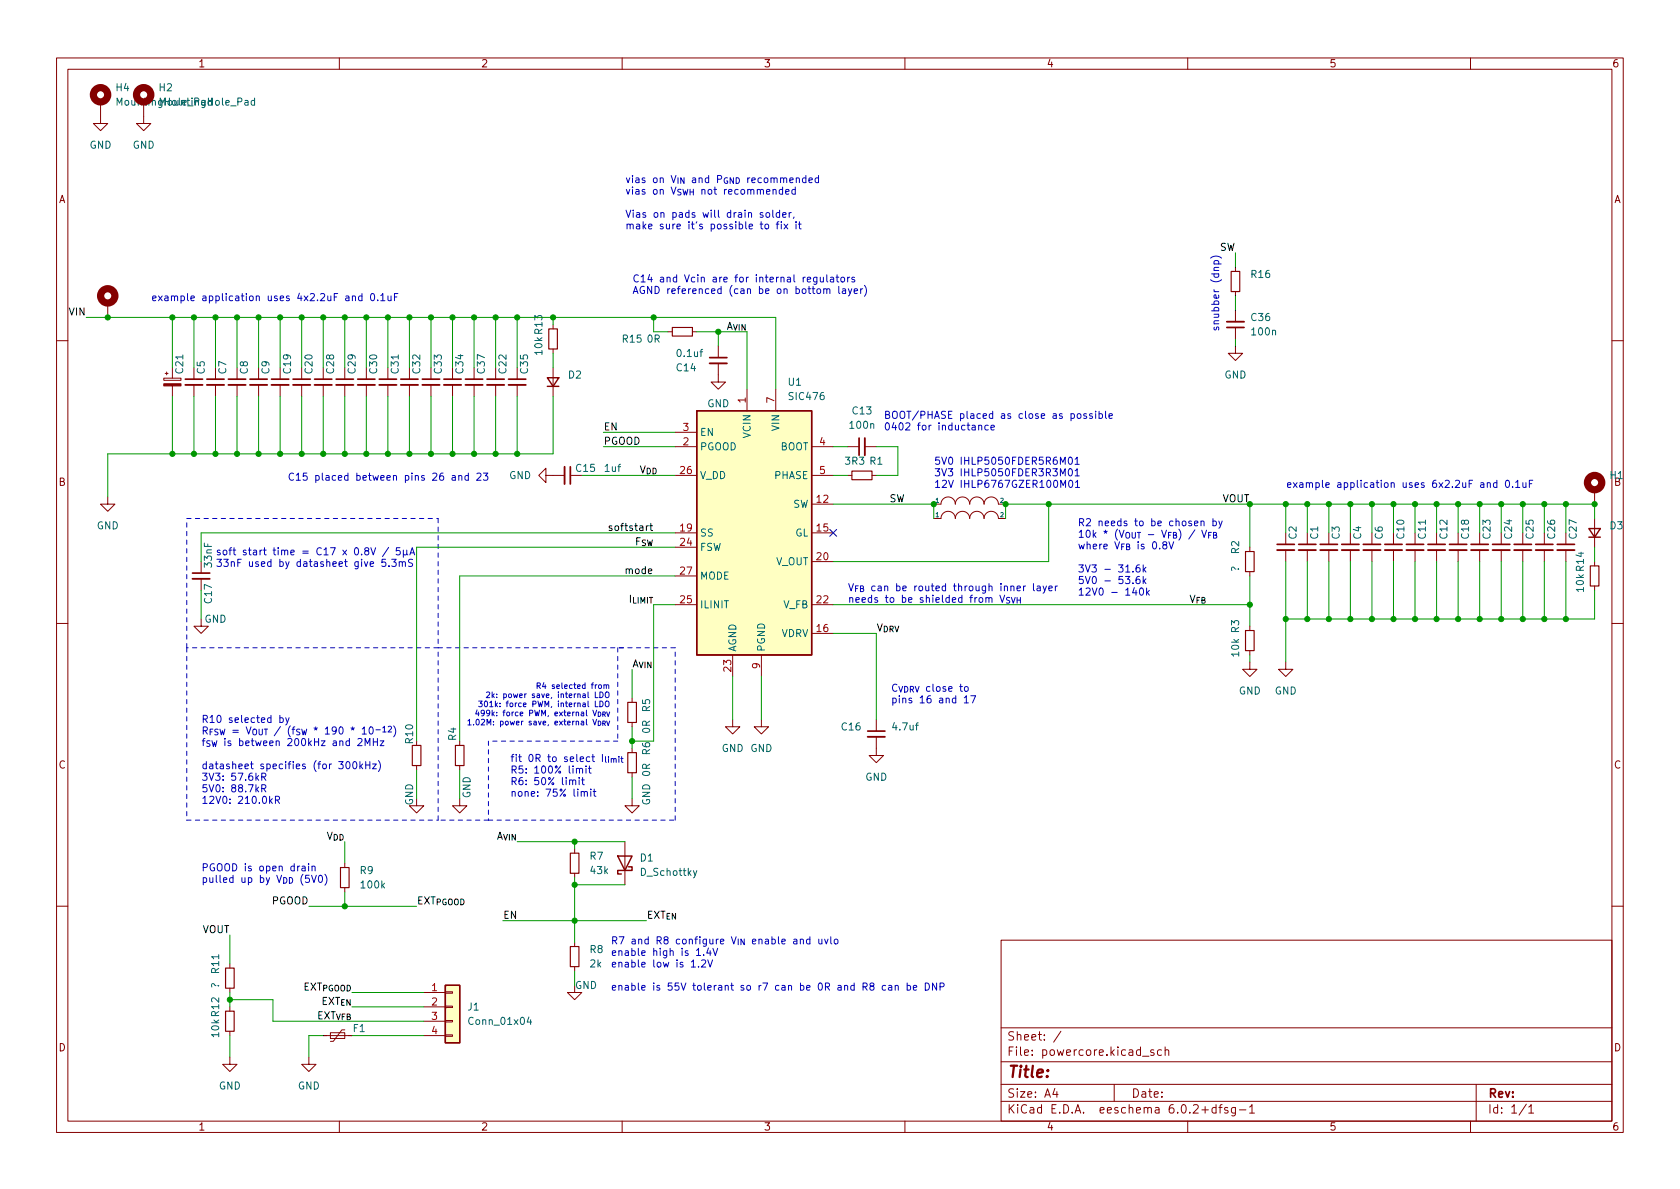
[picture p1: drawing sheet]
<svg xmlns="http://www.w3.org/2000/svg" width="297mm" height="210mm" viewBox="0 0 297 210" stroke-linecap="round" stroke-linejoin="round" font-family="sans-serif">
<g fill="none" stroke="#840000" stroke-width=".18">
<path d="M10 10.2h277v190.1h-277zM12 12.2h273v186.1h-273zM17.8 18v3.8h1.2l-1.2 1.3-1.3-1.3h1.3M25.4 18v3.8h1.3l-1.3 1.3-1.3-1.3h1.3M60 10.2v2M110 10.2v2M160 10.2v2M210 10.2v2M260 10.2v2M19 53.6v2.5M97.8 57.4v.8M118.1 58.7h.8"/>
<path d="M122.4 58.7h.8M218.4 47.2v.8M218.4 51.6v.7M218.4 54.9v2M218.4 57.9v2M10 60.2h2M29 66.9h3v.4h-3zM29.2 66h.5M29.5 65.8v.5M30.5 65v1.9M30.5 68.2v1.9M34.3 65v2.1"/>
<path d="M34.3 68.1v2M38.1 65v2.1M38.1 68.1v2M41.9 65v2.1M41.9 68.1v2M45.7 65v2.1M45.7 68.1v2M49.5 65v2.1M49.5 68.1v2M53.3 65v2.1M53.3 68.1v2M57.1 65v2.1"/>
<path d="M57.1 68.1v2M61 65v2.1M61 68.1v2M64.8 65v2.1M64.8 68.1v2M68.6 65v2.1M68.6 68.1v2M72.4 65v2.1M72.4 68.1v2M76.2 65v2.1M76.2 68.1v2M80 65v2.1"/>
<path d="M80 68.1v2M83.8 65v2.1M83.8 68.1v2M87.6 65v2.1M87.6 68.1v2M91.4 65v2.1M91.4 68.1v2M97.8 61.7v.8M97.8 65v5.1M119.4 79h3.8M119.4 76.4h3.8M127 64.3v3.3h1.3l-1.3 1.2-1.3-1.2h1.3"/>
<path d="M127 61.2v2M132.1 68.8v3.8M137.2 68.8v3.8M143.5 79h3.8M149.9 79h2M152.9 79h2M218.4 61.2v1.3h1.3l-1.3 1.2-1.2-1.2h1.2M285 60.2h2M19 87.9v1.2h1.3l-1.3 1.3-1.2-1.3h1.2M35.6 99.3v2M96.5 84.1v-1.3l-1.3 1.3 1.3 1.2v-1.2h3.3M100.8 84.1h2.1"/>
<path d="M119.4 94.2h3.8M119.4 96.8h3.8M119.4 84.1h3.8M143.5 89.1h3.8M143.5 94.2h3.8M143.5 99.3h3.8M143.5 84.1h3.8M149.9 84.1h.7M154.2 84.1h.7M165.1 89.1h1.3a1.27 1.27 0 0 1 1.2-1.2 1.27 1.27 0 0 1 1.3 1.2 1.27 1.27 0 0 1 1.3-1.2 1.27 1.27 0 0 1 1.2 1.2 1.27 1.27 0 0 1 1.3-1.2 1.27 1.27 0 0 1 1.3 1.2 1.27 1.27 0 0 1 1.3-1.2 1.27 1.27 0 0 1 1.2 1.2h1.3M165.1 91.7h1.3a1.27 1.27 0 0 1 1.2-1.3 1.27 1.27 0 0 1 1.3 1.3 1.27 1.27 0 0 1 1.3-1.3 1.27 1.27 0 0 1 1.2 1.3 1.27 1.27 0 0 1 1.3-1.3 1.27 1.27 0 0 1 1.3 1.3 1.27 1.27 0 0 1 1.3-1.3 1.27 1.27 0 0 1 1.2 1.3h1.3M221 96.8v.7"/>
<path d="M227.3 94.2v2.1M227.3 97.3v2M231.1 94.2v2.1M231.1 97.3v2M234.9 94.2v2.1M234.9 97.3v2M238.8 94.2v2.1M238.8 97.3v2M242.6 94.2v2.1M242.6 97.3v2M246.4 94.2v2.1M246.4 97.3v2"/>
<path d="M250.2 94.2v2.1M250.2 97.3v2M254 94.2v2.1M254 97.3v2M257.8 94.2v2.1M257.8 97.3v2M261.6 94.2v2.1M261.6 97.3v2M265.4 94.2v2.1M265.4 97.3v2M269.2 94.2v2.1M269.2 97.3v2"/>
<path d="M273 94.2v2.1M273 97.3v2M276.9 94.2v2.1M276.9 97.3v2M281.9 86.6v2.5M281.9 91.7v5.1M281.9 99.3v.8M10 110.2h2M35.6 109.5v1.2h1.2l-1.2 1.3-1.3-1.3h1.3M35.6 102.4v2M119.4 106.9h3.8M119.4 101.8h3.8"/>
<path d="M129.5 115.8v3.8M134.6 115.8v3.8M143.5 112h3.8M143.5 106.9h3.8M221 117.1v1.3h1.2l-1.2 1.2-1.3-1.2h1.3M221 101.1v.7M221 110.7v.8M221 115.1v.7M227.3 117.1v1.3h1.3l-1.3 1.2-1.2-1.2h1.2M281.9 103.6v.8M285 110.2h2M73.7 135.4v.7"/>
<path d="M81.3 131.1v.7M81.3 135.4v.7M111.8 123.4v.8M111.8 127.8v.7M111.8 132.3v.8M111.8 136.6v.8M129.5 127.2v1.3h1.3l-1.3 1.3-1.2-1.3h1.2M134.6 127.2v1.3h1.3l-1.3 1.3-1.3-1.3h1.3M154.9 130.3v3.3h-1.2l1.2 1.3 1.3-1.3h-1.3M154.9 127.2v2.1M61 152.6v.8M61 157v.7"/>
<path d="M73.7 141.2v1.3h1.2l-1.2 1.3-1.3-1.3h1.3M81.3 141.2v1.3h1.2l-1.2 1.3-1.3-1.3h1.3M101.6 150.1v.8M101.6 154.4v.8M110.5 148.8v7.7M111.8 141.2v1.3h1.2l-1.2 1.3-1.3-1.3h1.3M10 160.2h2M40.6 170.4v.8M40.6 174.7v.8M40.6 178v.8M74.9 175.5h3.8M74.9 178h3.8"/>
<path d="M78.7 177.9h1.3v.3h-1.3zM78.7 175.4h1.3v.2h-1.3zM101.6 174.2v1.3h1.3l-1.3 1.3-1.3-1.3h1.3M101.6 166.6v.8M101.6 170.9v.8M177 166.3h108v32h-108zM285 160.2h2M40.6 186.9v1.3h1.3l-1.3 1.3-1.2-1.3h1.2M40.6 182.4v.7M54.6 186.9v1.3h1.3l-1.3 1.3-1.3-1.3h1.3M57.1 183.1h5.1M58.4 182.6h2.6v1h-2.6z"/>
<path d="M60 198.3v2M61 182.1h-.5l-1.6 2h-.5M74.9 183.1h3.8M74.9 180.6h3.8M78.7 183h1.3v.3h-1.3zM78.7 180.5h1.3v.2h-1.3zM110 198.3v2M160 198.3v2M177 194.8h108M177 191.8h108M177 187.8h108M177 181.8h108"/>
<path d="M186.5 192.5l-.4 1h1M186.9 193v1M187.6 182.4l-1.3 1.9M197 191.8v3M202 186.8h1.1M204 185.7l-.4-.1-.2 .2 .1 .3 .5 .1v.4h-.6M205.4 185.7l-.5-.1-.3 .3v.4l.2 .3h.6M206 185.8l.2-.2 .4 .1v.9M206 185.1v1.5M210 198.3v2M215 195.9l-.4-.1-.3 .3v.4l.1 .3h.6M215 195.3v1.5"/>
<path d="M215.5 195.8h.6M216.1 195.3l-.4 .2v1.3M217.1 195.9l-.4-.1-.2 .2 .1 .3 .5 .1v.4h-.6M218.4 195.8v1.2l-.3 .3h-.3M218.4 195.9l-.4-.1-.3 .3v.4l.2 .3h.5M219.1 196.3h1.2M220.9 195.8l.5-.5v1.5M220.9 196.8h.9M260 198.3v2M261 191.8v6.5M269.9 195.3l-1.3 1.9M270.3 195.8l.4-.5v1.5"/>
<path d="M270.3 196.8h.9"/>
</g>
<g fill="none" stroke="#840000" stroke-width=".33">
<path d="M216.9 56.9h3.1M32.8 68.1h3M36.6 68.1h3M40.4 68.1h3M44.2 68.1h3M48 68.1h3.1M51.8 68.1h3.1M55.6 68.1h3.1M59.4 68.1h3.1M63.2 68.1h3.1M67.1 68.1h3M70.9 68.1h3"/>
<path d="M74.7 68.1h3M78.5 68.1h3M82.3 68.1h3M86.1 68.1h3.1M89.9 68.1h3.1M125.5 64.3h3M152.9 77.5v3M99.8 82.5v3.1M225.8 97.3h3.1M229.6 97.3h3.1M233.4 97.3h3.1M237.2 97.3h3.1"/>
<path d="M241 97.3h3.1M244.9 97.3h3M248.7 97.3h3M252.5 97.3h3M256.3 97.3h3M260.1 97.3h3M263.9 97.3h3.1M267.7 97.3h3.1M271.5 97.3h3.1M275.3 97.3h3.1M34 102.4h3.1M153.4 130.3h3.1"/>
</g>
<g fill="none" stroke="#840000" stroke-width=".3">
<path d="M216.9 57.9h3.1M32.8 67.1h3M36.6 67.1h3M40.4 67.1h3M44.2 67.1h3M48 67.1h3.1M51.8 67.1h3.1M55.6 67.1h3.1M59.4 67.1h3.1M63.2 67.1h3.1M67.1 67.1h3M70.9 67.1h3"/>
<path d="M74.7 67.1h3M78.5 67.1h3M82.3 67.1h3M86.1 67.1h3.1M89.9 67.1h3.1M125.5 63.2h3M151.9 77.5v3M100.8 82.5v3.1M225.8 96.3h3.1M229.6 96.3h3.1M233.4 96.3h3.1M237.2 96.3h3.1"/>
<path d="M241 96.3h3.1M244.9 96.3h3M248.7 96.3h3M252.5 96.3h3M256.3 96.3h3M260.1 96.3h3M263.9 96.3h3.1M267.7 96.3h3.1M271.5 96.3h3.1M275.3 96.3h3.1M34 101.3h3.1M153.4 129.3h3.1"/>
</g>
<path d="M96.8 66.8h2l-1 1.5zM96.8 68.3h2M123.2 72.6h20.3v43.2h-20.3zM280.9 93.5h2.1l-1.1 1.5zM280.9 95h2.1M109.2 151.4h2.6l-1.3 2.5zM111.1 153.3h.7v.6h-2.6v.7h.7M78.7 174.2h2.6v10.2h-2.6z" fill="none" stroke="#840000" stroke-width=".25"/>
<path d="M45 17.8h-.3l-.3 .2 .1 .5h.5M45 17.3v1.3M123.2 154l-.4 1.1-.2 .1M93.5 179.8l-.3 .9h.8M93.8 180.3v.9" fill="none" stroke="#006464" stroke-width=".18"/>
<g fill="none" stroke="#840000" stroke-width=".2">
<path d="M97 58.2h1.6v3.5h-1.6zM118.9 57.9h3.5v1.5h-3.5zM217.7 48h1.5v3.6h-1.5zM150.6 83.3h3.6v1.5h-3.6zM220.2 97.5h1.5v3.6h-1.5zM220.2 111.5h1.5v3.6h-1.5zM281.2 100.1h1.5v3.5h-1.5zM72.9 131.8h1.5v3.6h-1.5zM80.5 131.8h1.5v3.6h-1.5zM111 124.2h1.5v3.6h-1.5zM111 133.1h1.5v3.5h-1.5zM60.2 153.4h1.5v3.6h-1.5z"/>
<path d="M100.8 150.9h1.6v3.5h-1.6zM39.9 171.2h1.5v3.5h-1.5zM39.9 178.8h1.5v3.6h-1.5zM100.8 167.4h1.6v3.5h-1.6z"/>
</g>
<g fill="#ffffc2" stroke="#ffffc2" stroke-width=".18">
<path d="M123.2 72.6h20.3v43.2h-20.3z"/>
<path d="M78.7 174.2h2.6v10.2h-2.6z"/>
</g>
<g fill="none" stroke="#840000" stroke-width="1.3">
<circle cx="17.8" cy="16.8" r="1.27"/>
<circle cx="25.4" cy="16.8" r="1.27"/>
<circle cx="19" cy="52.3" r="1.27"/>
<circle cx="281.9" cy="85.3" r="1.27"/>
</g>
<path d="M29 67.9h3v.3h-3z" fill="#840000" stroke="#840000" stroke-width=".18"/>
<path d="M108.2 93h-.3l-.2 .2 .1 .1 .4 .2v.3h-.5M113.2 82.4l.5 1.3 .4-1.3M114.4 82.8a.51 .51 0 0 1 .6 .5 .51 .51 0 0 1-.6 .5zM114.9 93h.5M115.1 92.5v1.1l.3 .2M115.5 82.8a.51 .51 0 0 1 .5 .5 .51 .51 0 0 1-.5 .5zM57.9 147.2l.4 1.2 .4-1.2M59.1 147.6a.51 .51 0 0 1 .6 .5 .51 .51 0 0 1-.6 .5zM60.1 147.6a.51 .51 0 0 1 .6 .5 .51 .51 0 0 1-.6 .5z" fill="none" stroke="#0f0f0f" stroke-width=".18"/>
<g fill="none" stroke="#0000c2" stroke-width=".18">
<path d="M134.4 39.6h.5M134.6 39.2v1.1l.3 .2M134.9 37.6h-.3l-.2 .2 .1 .2 .4 .1v.3h-.5M135.4 39.7l.3-.1 .2 .3v.3l-.2 .3-.3-.1-.2-.2zM135.5 37.6h.3l.3 .2v.4l-.3 .2h-.3l-.1-.2zM136.6 37.2v1.1l.2 .1M137.2 39.6h.5M137.7 39.2l-.3 .2v1.1M137.8 37.6h-.3l-.3 .2 .2 .6h.4M137.8 37.2v1.2M138.1 39.2v.1M138.1 39.6v.9"/>
<path d="M138.4 38l.6-.1-.1-.3h-.3l-.2 .2v.6h.5M138.6 39.6l.7 .9M138.9 33.9l.6-.1v-.2l-.4-.1-.2 .2 .1 .6h.5M139.3 39.6l-.7 .9M139.5 37.6v.8M139.9 37.6l-.4 .2M140.4 38.4l-.1 .2M140.6 33.6l-.4-.1-.2 .2 .1 .6h.5M140.6 33.1v1.2M140.7 39.2v.1M140.7 39.6v.9M141.2 39.6h.5"/>
<path d="M141.3 39.2v1.1l.4 .2M62.3 52.5l.2-.2 .3 .1 .1 .8M64 52.4l-.4-.1-.2 .3 .1 .5h.5M64 51.9v1.3M65.7 52l.1-.1a.68 .68 0 0 1 .5 .6 .68 .68 0 0 1-.5 .7 .84 .84 0 0 1-.1-1.2zM66.8 53.1v.1M67.3 52.3l.4-.4v1.3M67.3 53.2h.8M68.6 52.3l.1 .8 .3 .1 .1-.1M69.1 52.3v.9M69.7 52.5h.5M70.3 51.9h-.6v1.3"/>
<path d="M142.7 49.4l.6-.1v-.2l-.4-.1-.2 .2 .1 .6h.5M144.4 49v1l-.2 .3-.3-.1M144.4 49.1l-.3-.1-.3 .3 .1 .5h.5M145 49l.1 .8 .3 .1 .2-.2M145.6 49v.9M145.6 51.2l.2-.1h.3l.1 .8M146.2 48.6v1.1l.2 .2M146.2 51.2l.2-.1h.3v.8M146.9 49.1h.4l.1 .8M147.4 49.3l-.4 .1-.2 .2 .2 .3 .4-.1M147.8 49h.5M148 48.6v1.1l.3 .2"/>
<path d="M148.3 50.6v1.1l.2 .2M148.8 49.1l.3-.1 .2 .3v.3l-.2 .3-.3-.1-.1-.2zM149 51.1h.5v.8M149.5 51.4h-.4l-.2 .2 .2 .3 .4-.1M149.9 49v.9M150 51.1l.3 .8M150.2 49l-.3 .3M150.6 51.1l-.4 1.1-.2 .1M151 51.5l.6-.1v-.3h-.4l-.2 .1 .1 .6h.5M151.1 49.1l-.3-.1-.2 .2 .1 .2 .4 .1v.3h-.5M152.2 51.1v.8M152.5 51.1l-.3 .2"/>
<path d="M152.8 50.5a1.46 1.46 0 0 1 0 1.9M214 45.7a1.46 1.46 0 0 1 2 0M214.6 46.7h1.3M214.7 46.7l-.1-.4 .3-.2 .5 .1v.5M171.9 75.3h.5v.7M172.4 75.5l-.4 .1-.2 .1 .2 .3h.4M173 75.3l.2-.1 .3 .1 .1 .7M173 75.2v.8M174.7 75.3l-.3-.1-.3 .2 .1 .6h.5M175.2 75.6l.6-.1v-.2l-.4-.1-.2 .2 .1 .6h.5M190.6 73.2l.3-.1 .2 .3v.4l-.2 .2-.3-.1-.1-.1zM192.1 73.2l-.3-.1-.2 .2 .1 .2 .4 .1v.3h-.5"/>
<path d="M193.1 73.2l-.3-.1-.2 .2 .1 .2 .4 .1v.3h-.5M193.7 72.7v.1M193.7 73.1v.9M194.3 73.2l.4-.1 .2 .3-.1 .5h-.5M194.3 72.7v1.3M195.5 72.7v1.1l.2 .2M196.1 73.6l.6-.2-.1-.2-.3-.1-.2 .2v.6h.5M38.9 97.3h-.3l-.2 .2 .1 .1 .4 .2v.3h-.5M39.6 97.3h.3l.2 .2v.4l-.2 .2h-.3l-.2-.2zM40.5 97.3h.5M41 96.9l-.3 .1v1.1M41.2 97.3h.5"/>
<path d="M41.4 96.9v1l.3 .2M43.5 97.3h-.3l-.2 .2 .1 .1 .4 .2v.3h-.5M43.9 97.3h.5M44.1 96.9v1l.3 .2M44.8 97.3h.5l.1 .8M45.4 97.6h-.5l-.1 .2 .1 .3h.5M46 97.3v.8M46.3 97.3l-.3 .2M46.6 97.3h.5M46.8 96.9v1l.3 .2M48.3 97.3h.5M48.5 96.9v1l.3 .2"/>
<path d="M49.2 96.9v.1M49.2 97.3v.8M49.8 97.4l.2-.1h.3v.8M49.8 97.3v.8M50.3 97.5l.2-.2h.3l.1 .8M51.4 97.7l.6-.1v-.3h-.4l-.2 .2 .1 .6h.5M53.5 97.5h1M53.5 97.8h1M56.8 97a.6 .6 0 0 0-.8 .4 .6 .6 0 0 0 .6 .7l.2-.1M57.3 97.2l.3-.3v1.2M57.3 98.1h.7M58.4 96.9h.9l-.6 1.2"/>
<path d="M60.6 97.3l.7 .8M61.3 97.3l-.7 .8M62.8 97l.2-.1a.68 .68 0 0 1 .4 .6 .68 .68 0 0 1-.4 .6l-.2-.1-.1-.4zM63.9 98v.1M64.7 97.4l-.2-.2v-.2l.2-.1h.4l.1 .2-.1 .2-.5 .2-.1 .1v.4l.2 .1h.3l.2-.2v-.3l-.2-.2M65.6 96.9l.4 1.2 .4-1.2M68.2 98.9h-.6l-.1 .6 .2-.1h.4l.1 .2v.4l-.2 .2-.5-.2M68.7 96.8l-1.1 1.6M69.3 98.9h.7l-.4 .5 .4 .1v.5l-.2 .2-.5-.2M70.6 99.4l.2-.1 .3 .1v.8M70.6 99.3v.9M70.7 96.9h-.6l-.1 .6 .2-.2 .5 .1 .1 .2-.1 .4-.2 .1-.5-.1"/>
<path d="M71.1 99.5l.2-.2 .3 .1 .1 .8M71.3 97.3v1.2M71.9 97.9l.2 .2M71.9 97.3v.8h-.4l-.2-.2M72.5 98.1l.4-1.2 .4 1.2M72.6 97.8h.6M73 99l-.5-.1-.2 .1v.4l.5 .2 .2 .3-.3 .3-.5-.1M80 84.1h.4l.1 .8M80.5 84.4h-.4l-.2 .2 .2 .3h.4M81.1 84.2l.2-.1h.3l.1 .8M81.1 84.1v.8M82.8 84.1h-.4l-.2 .2 .1 .6h.5"/>
<path d="M82.8 83.7v1.2M84.3 83.8l.5-.1 .2 .3-.7 .9h.7M85.5 83.7h.8l-.5 .4 .4 .2v.5l-.2 .1-.5-.1M187.6 86.2v-1.3l.4 .9 .4-.9v1.3M189 81l.2-.2a.68 .68 0 0 1 .4 .7 .68 .68 0 0 1-.4 .6l-.2-.1-.1-.4zM189 83l.2-.1a.68 .68 0 0 1 .4 .6 .68 .68 0 0 1-.4 .7l-.2-.2-.1-.3zM189.1 85l.1-.1a.68 .68 0 0 1 .5 .7 .68 .68 0 0 1-.5 .6 .84 .84 0 0 1-.1-1.2zM190.1 81.2l.4-.4v1.3M190.1 83.2l.4-.3v1.3M190.1 82.1h.7M190.1 84.2h.7M190.2 85.3l.3-.4v1.3"/>
<path d="M190.2 86.2h.7M201.5 99.9h-.4a.86 .86 0 0 0 0 1.3l.4-.2 .1-.4-.3-.2h-.2l-.2 .2M202.1 99.9v1.3M211.2 92.6l.6-.2-.1-.2-.3-.1-.2 .2 .1 .6h.4M212.3 92.3l.2-.2 .3 .1 .1 .8M212.3 92.1v.9M214.5 92.2l.3-.1 .3 .3-.2 .5h-.4M214.5 91.7v1.3M215.5 92.1l.3 .9M216.1 92.1l-.4 1.2-.2 .1M263 85.5l.1-.1h.3l.1 .8M264.7 85.4h-.4l-.2 .2 .1 .5h.5"/>
<path d="M264.7 84.9v1.3M266.3 85l.2-.1a.68 .68 0 0 1 .4 .7 .68 .68 0 0 1-.4 .6l-.2-.1-.1-.4zM267.4 86.1v.1M268 85.3l.3-.4v1.3M268 86.2h.7M269.3 85.4v.7l.3 .1 .2-.1M269.8 85.4v.8M270.4 85.5h.4M271 84.9h-.6v1.3M68.8 100v.2M178.5 105.7l-.4-.1-.2 .2 .1 .3 .5 .2v.3h-.6M178.8 105.6l.4 1.1 .3-1.1"/>
<path d="M179.8 105.6v1.1M179.8 106.1h.6M180.4 105.6v1.1M182.7 103.2v1.1l.2 .2M183.4 103.7h.5v.8M183.9 103.9l-.4 .1-.2 .2 .2 .3 .4-.1M184.4 103.6l.3 .9M185 103.6l-.4 1.2-.2 .1M185.4 104.1l.7-.2-.1-.2-.4-.1-.2 .2 .1 .6h.5M186.6 103.6v.9M187 103.6l-.4 .3M200.3 101v.2"/>
<path d="M200.3 103.1v.1M200.6 103.9l-.3 .9h.7M200.9 104.4v.8M201.5 101.9l-.4 .1a.86 .86 0 0 0 0 1.2l.4-.1 .1-.4-.3-.3h-.2l-.2 .3M201.6 104.1l.2-.1a.68 .68 0 0 1 .4 .6 .68 .68 0 0 1-.4 .6l-.2-.1-.1-.3zM202.1 101.9v1.3M202.2 100.7l.4 .5M202.2 102.7l.4 .5M202.6 100.3l-.5 .5M202.6 102.4l-.5 .4M202.7 104v1.2M202.9 104.8l.3 .4"/>
<path d="M203.2 104.4l-.5 .5M46.3 137.4l.6-.1 .1-.2-.1-.3-.6-.1v1.3M46.3 139.4h.6l.1-.2-.1-.3-.6-.1v1.2M46.6 137.4l.4 .6M46.6 139.4l.4 .6M49.5 127l.3-.1 .3 .3-.1 .5h-.5M49.5 126.5v1.3M50.5 126.9l.3 .9M51.1 126.9l-.4 1.2-.2 .1M61.3 134.8l.2-.1a.68 .68 0 0 1 .4 .6 .68 .68 0 0 1-.4 .6l-.2-.1-.1-.3zM62.5 134.7h.2a.68 .68 0 0 1 .4 .6 .68 .68 0 0 1-.4 .6 .84 .84 0 0 1-.2-1.2zM63.6 134.7v1.2"/>
<path d="M63.8 135.5l.3 .4M64.1 135.1l-.5 .5M64.7 134.7v1.2M64.7 135.3h.7M65.4 134.7v1.2M65.9 135.1h.6l-.6 .8h.6M66 130.6v1.3M66 131.2h.7M66.7 130.6v1.3M66.9 134.5a1.46 1.46 0 0 1 0 1.9M67.2 131h.7l-.7 .9h.7M82.7 127.5l.3-.3v1"/>
<path d="M82.7 128.2h.6M84.3 125.5l-.2 .8h.6M84.6 124h.7l-.4 .4 .3 .1v.4l-.1 .1-.5-.1M85.7 124.1l.2-.1a.53 .53 0 0 1 .3 .5 .53 .53 0 0 1-.3 .5l-.3-.4zM86 122.5l.4-.1 .2 .3-.6 .7h.6M86.6 124.3l.3-.3v1M86.6 125h.6M87 122.4v1M87.1 123l.3 .4M87.4 122.7l-.4 .4M87.8 123.3v.1M87.8 122.7v.1"/>
<path d="M95 121.3l.4-.1 .1-.3-.5-.1v1M95.2 121.3l.3 .5M96.2 120.7l-.3 .7h.6M100.7 138l.2-.1 .3 .1 .1 .8M101.3 138.1l.1-.2 .3 .1 .1 .8M101.9 136l.2-.1h.3l.1 .8M102.4 137.5v.1M102.4 137.9v.9M102.5 136.1l.1-.2h.3l.1 .8M102.8 137.9h.5M103 137.5v1.1l.3 .2M103.6 135.9v.8"/>
<path d="M104 135.9h.5M104.2 135.4v1.1l.3 .2M104.5 139.5v.2M104.5 140v.8M104.9 140h.5M105.1 139.5v1.1l.3 .2M107.1 122.5l.2-.1a.34 .34 0 0 1 .4 .3v.3a.33 .33 0 0 1-.4 .4 .33 .33 0 0 1-.3-.4zM107.1 124.1l.2-.1a.34 .34 0 0 1 .4 .3v.3a.33 .33 0 0 1-.4 .4 .33 .33 0 0 1-.3-.4zM107.3 125.9l.2 .8 .3-.8M107.3 127.5l.2 .8 .3-.8M108.1 134.2h.4v.6M108.5 134.3l.2-.2 .2 .1v.6"/>
<path d="M109.4 133.8v.1M109.4 134.1v.7M109.8 134.1h.4M109.9 133.8v.9l.3 .1M170.5 123.4l.4-.4v1.3M170.5 124.3h.7M171.6 123h.9l-.6 1.3M47.8 141.6l.4 .5M48.2 141.2l-.5 .5M48.7 141.5l.6-.1 .1-.2v-.3l-.7-.1v1.3M49 141.5l.4 .6M53.4 153.2h.5l.1 .8"/>
<path d="M54 153.5h-.5l-.1 .2 .1 .3 .5-.1M54.6 152.7v.2M54.6 153.2v.8M55.2 153.3l.2-.1h.3v.8M55.2 153.2v.8M56.5 154.8h.1a.68 .68 0 0 1 .4 .6 .68 .68 0 0 1-.4 .6 .84 .84 0 0 1-.1-1.2zM57.4 154.6a1.46 1.46 0 0 1 0 1.9M102.8 140.1l.1-.1h.3l.1 .8M103.3 140.1l.2-.1h.3l.1 .8M122.2 171h.8M123.1 169h.8M123.5 170.9v.1"/>
<path d="M124.1 169.9l.4-.2 .3 .4-.8 .9h.8M124.4 168.8v.2M125.1 169.7l.5 1.3 .4-1.3M125.3 167.6l-.3 .9h.7M125.6 168.1v.9M126 167.7l.5 1.3 .4-1.3M144.8 166.1v.8h.3l.2-.1M145.3 166.1v.8M145.8 166.1l.3 .8 .3-.8M146.9 165.6v1.1l.2 .2M147.6 166.1h.3l.3 .2v.4l-.3 .2h-.3l-.1-.2zM156.6 174.3h-.4l-.2 .2 .1 .5h.5"/>
<path d="M157.1 174.3h.5l.1 .8M157.7 174.6h-.4l-.2 .2 .2 .3 .4-.1M158.3 174.4l.2-.1h.3v.8M158.3 174.3v.8M160.4 174.3h.4l.2 .2-.1 .5h-.5M160.4 173.8v1.3M161.5 174.7l.6-.1-.1-.3h-.3l-.2 .1v.6h.5M163.6 173.8a.64 .64 0 0 1 .7 .7 .64 .64 0 0 1-.7 .6zM165.6 173.8v1.3l-.7-1.3v1.3M166.2 174.5l.6-.1 .1-.1v-.4l-.7-.1v1.3"/>
</g>
<g fill="none" stroke="#0000c2" stroke-width=".18" stroke-dasharray=".8 .8">
<path d="M33 91.7h44.5M77.5 91.7v22.8M33 114.5v30.5M33 114.5v-22.8M77.5 114.5h-44.5M77.5 114.5h33M109.2 114.5v16.6M119.4 114.5h-10.2M86.4 131.1v13.9M109.2 131.1h-22.8M33 145h44.5M77.5 145v-30.5"/>
<path d="M86.4 145h-8.9M86.4 145h33M119.4 145v-30.5"/>
</g>
<g fill="none" stroke="#009600" stroke-width=".18">
<path d="M15.2 56.1h122v12.7M30.5 56.1v8.9M34.3 56.1v8.9M38.1 56.1v8.9M41.9 56.1v8.9M45.7 56.1v8.9M49.5 56.1v8.9M53.3 56.1v8.9M57.1 56.1v8.9M61 56.1v8.9M64.8 56.1v8.9M68.6 56.1v8.9"/>
<path d="M72.4 56.1v8.9M76.2 56.1v8.9M80 56.1v8.9M83.8 56.1v8.9M87.6 56.1v8.9M91.4 56.1v8.9M97.8 56.1v1.3M115.6 56.1v2.6h2.5M123.2 58.7h8.9v10.1M127 58.7v2.5M218.4 44.7v2.5M218.4 52.3v2.6"/>
<path d="M218.4 59.9v1.3M30.5 70.1v10.2M34.3 70.1v10.2M38.1 70.1v10.2M41.9 70.1v10.2M45.7 70.1v10.2M49.5 70.1v10.2M53.3 70.1v10.2M57.1 70.1v10.2M61 70.1v10.2M64.8 70.1v10.2M68.6 70.1v10.2"/>
<path d="M72.4 70.1v10.2M76.2 70.1v10.2M80 70.1v10.2M83.8 70.1v10.2M87.6 70.1v10.2M91.4 70.1v10.2M97.8 62.5v2.5M97.8 70.1v10.2h-78.8v7.6M106.7 79h12.7M106.7 76.4h12.7M147.3 79h2.6M154.9 79h3.8v5.1h-3.8"/>
<path d="M102.9 84.1h16.5M119.4 96.8h-45.7v34.3M119.4 94.2h-83.8v5.1M147.3 89.1h17.8v2.6M147.3 84.1h2.6M177.8 91.7v-2.6h104.1v2.6M185.4 89.1v10.2h-38.1M221 89.1v7.7M227.3 89.1v5.1M227.3 99.3v17.8M231.1 89.1v5.1M231.1 99.3v10.2"/>
<path d="M234.9 89.1v5.1M234.9 99.3v10.2M238.8 89.1v5.1M238.8 99.3v10.2M242.6 89.1v5.1M242.6 99.3v10.2M246.4 89.1v5.1M246.4 99.3v10.2M250.2 89.1v5.1M250.2 99.3v10.2M254 89.1v5.1M254 99.3v10.2"/>
<path d="M257.8 89.1v5.1M257.8 99.3v10.2M261.6 89.1v5.1M261.6 99.3v10.2M265.4 89.1v5.1M265.4 99.3v10.2M269.2 89.1v5.1M269.2 99.3v10.2M273 89.1v5.1M273 99.3v10.2M276.9 89.1v5.1M276.9 99.3v10.2"/>
<path d="M281.9 96.8v2.5M35.6 104.4v5.1M111.8 118.4v5M119.4 106.9h-3.8v24.2h-3.8M119.4 101.8h-38.1v29.3M129.5 119.6v7.6M134.6 119.6v7.6M147.3 112h7.6v15.2M147.3 106.9h73.7M221 101.8v8.9M221 115.8v1.3M281.9 104.4v5.1h-54.6"/>
<path d="M73.7 136.1v5.1M81.3 136.1v5.1M111.8 128.5v3.8M111.8 137.4v3.8M61 148.8v3.8M61 157.7v2.6M91.4 148.8h19.1M101.6 148.8v1.3M101.6 155.2v11.4M101.6 156.5h8.9M40.6 176.8h7.7v3.8h26.6M40.6 165.3v5.1"/>
<path d="M40.6 175.5v2.5M54.6 160.3h19.1M62.2 175.5h12.7M62.2 178h12.7M88.9 162.8h25.4M101.6 171.7v2.5M40.6 183.1v3.8M57.1 183.1h-2.5v3.8M62.2 183.1h12.7"/>
</g>
<path d="M146.7 93.6l1.2 1.2M147.9 93.6l-1.2 1.2" fill="none" stroke="#000084" stroke-width=".18"/>
<g fill="#009600" stroke="#009600" stroke-width=".18">
<circle cx="64.8" cy="56.1" r=".46"/>
<circle cx="61" cy="56.1" r=".46"/>
<circle cx="53.3" cy="56.1" r=".46"/>
<circle cx="49.5" cy="56.1" r=".46"/>
<circle cx="68.6" cy="56.1" r=".46"/>
<circle cx="57.1" cy="56.1" r=".46"/>
<circle cx="40.6" cy="176.8" r=".46"/>
<circle cx="61" cy="160.3" r=".46"/>
<circle cx="38.1" cy="80.3" r=".46"/>
<circle cx="34.3" cy="56.1" r=".46"/>
<circle cx="38.1" cy="56.1" r=".46"/>
<circle cx="30.5" cy="56.1" r=".46"/>
<circle cx="19" cy="56.1" r=".46"/>
<circle cx="41.9" cy="80.3" r=".46"/>
<circle cx="45.7" cy="80.3" r=".46"/>
<circle cx="45.7" cy="56.1" r=".46"/>
<circle cx="41.9" cy="56.1" r=".46"/>
<circle cx="30.5" cy="80.3" r=".46"/>
<circle cx="34.3" cy="80.3" r=".46"/>
<circle cx="111.8" cy="131.1" r=".46"/>
<circle cx="76.2" cy="56.1" r=".46"/>
<circle cx="80" cy="56.1" r=".46"/>
<circle cx="72.4" cy="56.1" r=".46"/>
<circle cx="97.8" cy="56.1" r=".46"/>
<circle cx="101.6" cy="162.8" r=".46"/>
<circle cx="101.6" cy="156.5" r=".46"/>
<circle cx="101.6" cy="148.8" r=".46"/>
<circle cx="87.6" cy="80.3" r=".46"/>
<circle cx="91.4" cy="80.3" r=".46"/>
<circle cx="83.8" cy="80.3" r=".46"/>
<circle cx="76.2" cy="80.3" r=".46"/>
<circle cx="72.4" cy="80.3" r=".46"/>
<circle cx="80" cy="80.3" r=".46"/>
<circle cx="68.6" cy="80.3" r=".46"/>
<circle cx="49.5" cy="80.3" r=".46"/>
<circle cx="61" cy="80.3" r=".46"/>
<circle cx="64.8" cy="80.3" r=".46"/>
<circle cx="53.3" cy="80.3" r=".46"/>
<circle cx="57.1" cy="80.3" r=".46"/>
<circle cx="115.6" cy="56.1" r=".46"/>
<circle cx="83.8" cy="56.1" r=".46"/>
<circle cx="87.6" cy="56.1" r=".46"/>
<circle cx="91.4" cy="56.1" r=".46"/>
<circle cx="250.2" cy="89.1" r=".46"/>
<circle cx="246.4" cy="89.1" r=".46"/>
<circle cx="254" cy="89.1" r=".46"/>
<circle cx="242.6" cy="89.1" r=".46"/>
<circle cx="261.6" cy="89.1" r=".46"/>
<circle cx="257.8" cy="89.1" r=".46"/>
<circle cx="238.8" cy="109.5" r=".46"/>
<circle cx="238.8" cy="89.1" r=".46"/>
<circle cx="227.3" cy="109.5" r=".46"/>
<circle cx="242.6" cy="109.5" r=".46"/>
<circle cx="246.4" cy="109.5" r=".46"/>
<circle cx="231.1" cy="109.5" r=".46"/>
<circle cx="265.4" cy="89.1" r=".46"/>
<circle cx="257.8" cy="109.5" r=".46"/>
<circle cx="250.2" cy="109.5" r=".46"/>
<circle cx="261.6" cy="109.5" r=".46"/>
<circle cx="254" cy="109.5" r=".46"/>
<circle cx="265.4" cy="109.5" r=".46"/>
<circle cx="276.9" cy="89.1" r=".46"/>
<circle cx="281.9" cy="89.1" r=".46"/>
<circle cx="269.2" cy="109.5" r=".46"/>
<circle cx="276.9" cy="109.5" r=".46"/>
<circle cx="273" cy="109.5" r=".46"/>
<circle cx="273" cy="89.1" r=".46"/>
<circle cx="269.2" cy="89.1" r=".46"/>
<circle cx="221" cy="106.9" r=".46"/>
<circle cx="221" cy="89.1" r=".46"/>
<circle cx="227.3" cy="89.1" r=".46"/>
<circle cx="185.4" cy="89.1" r=".46"/>
<circle cx="234.9" cy="89.1" r=".46"/>
<circle cx="231.1" cy="89.1" r=".46"/>
<circle cx="234.9" cy="109.5" r=".46"/>
<circle cx="165.1" cy="89.1" r=".46"/>
<circle cx="177.8" cy="89.1" r=".46"/>
</g>
<text font-size="2.8" fill="#840000" x="178" y="190.6">Title:</text>
<g font-size="2.1" fill="#840000">
<text x="178" y="184">Sheet: /</text>
<text x="178" y="186.7">File: powercore.kicad_sch</text>
<text x="178" y="196.9">KiCad E.D.A. eeschema 6.0.2+dfsg-1</text>
<text x="178" y="194.1">Size: A4</text>
<text x="200" y="194.1">Date:</text>
<text x="263" y="194.1">Rev:</text>
<text x="263" y="196.9">Id: 1/1</text>
</g>
<g font-size="1.8" fill="#840000">
<text x="35" y="11.9">1</text>
<text x="85" y="11.9">2</text>
<text x="135" y="11.9">3</text>
<text x="185" y="11.9">4</text>
<text x="235" y="11.9">5</text>
<text x="285" y="11.9">6</text>
<text x="10.3" y="35.9">A</text>
<text x="285.3" y="35.9">A</text>
<text x="10.3" y="85.9">B</text>
<text x="10.3" y="135.9">C</text>
<text x="285.3" y="135.9">C</text>
<text x="10.3" y="185.9">D</text>
<text x="285.3" y="185.9">D</text>
<text x="35" y="199.9">1</text>
<text x="85" y="199.9">2</text>
<text x="135" y="199.9">3</text>
<text x="185" y="199.9">4</text>
<text x="235" y="199.9">5</text>
<text x="285" y="199.9">6</text>
</g>
<g font-size="1.8" fill="#006464">
<text x="20.5" y="16.1">H4</text>
<text x="28.2" y="16.1">H2</text>
<text x="21" y="18.7">MountingHole_Pad</text>
<text x="28.7" y="18.7">MountingHole_Pad</text>
<text x="15.8" y="26.3">GND</text>
<text x="23.4" y="26.3">GND</text>
<text x="221.3" y="49.1">R16</text>
<text x="221.3" y="56.8">C36</text>
<text x="221.4" y="59.3">100n</text>
<text x="32.4" y="66" transform="rotate(-90 32.4 66)">C21</text>
<text x="51.4" y="66" transform="rotate(-90 51.4 66)">C19</text>
<text x="55.2" y="66" transform="rotate(-90 55.2 66)">C20</text>
<text x="59.1" y="66" transform="rotate(-90 59.1 66)">C28</text>
<text x="62.9" y="66" transform="rotate(-90 62.9 66)">C29</text>
<text x="66.7" y="66" transform="rotate(-90 66.7 66)">C30</text>
<text x="70.5" y="66" transform="rotate(-90 70.5 66)">C31</text>
<text x="74.3" y="66" transform="rotate(-90 74.3 66)">C32</text>
<text x="78.1" y="66" transform="rotate(-90 78.1 66)">C33</text>
<text x="81.9" y="66" transform="rotate(-90 81.9 66)">C34</text>
<text x="85.7" y="66" transform="rotate(-90 85.7 66)">C37</text>
<text x="89.5" y="66" transform="rotate(-90 89.5 66)">C22</text>
<text x="93.3" y="66" transform="rotate(-90 93.3 66)">C35</text>
<text x="95.9" y="62.7" transform="rotate(-90 95.9 62.7)">10k R13</text>
<text x="110.1" y="60.6">R15</text>
<text x="114.4" y="60.6">0R</text>
<text x="119.7" y="65.7">C14</text>
<text x="119.8" y="63.1">0.1uf</text>
<text x="36.2" y="66.1" transform="rotate(-90 36.2 66.1)">C5</text>
<text x="40" y="66.1" transform="rotate(-90 40 66.1)">C7</text>
<text x="43.8" y="66.1" transform="rotate(-90 43.8 66.1)">C8</text>
<text x="47.6" y="66.1" transform="rotate(-90 47.6 66.1)">C9</text>
<text x="100.5" y="66.9">D2</text>
<text x="139.4" y="68.2">U1</text>
<text x="139.7" y="70.7">SIC476</text>
<text x="216.5" y="66.9">GND</text>
<text x="123.7" y="77.1">EN</text>
<text x="125" y="72">GND</text>
<text x="132.7" y="77.4" transform="rotate(-90 132.7 77.4)">VCIN</text>
<text x="137.8" y="76.1" transform="rotate(-90 137.8 76.1)">VIN</text>
<text x="150.4" y="75.8">100n</text>
<text x="150.8" y="73.3">C13</text>
<text x="101.9" y="83.4">C15</text>
<text x="107" y="83.4">1uf</text>
<text x="123.7" y="79.6">PGOOD</text>
<text x="137.9" y="79.6">BOOT</text>
<text x="149.5" y="82.2">3R3 R1</text>
<text x="90" y="84.7">GND</text>
<text x="123.7" y="84.7">V_DD</text>
<text x="136.9" y="84.7">PHASE</text>
<text x="140.2" y="89.8">SW</text>
<text x="284.7" y="84.7">H1</text>
<text x="285.3" y="85.9">B</text>
<text x="17.1" y="93.6">GND</text>
<text x="123.7" y="94.9">SS</text>
<text x="140.5" y="94.9">GL</text>
<text x="229.2" y="95.3" transform="rotate(-90 229.2 95.3)">C2</text>
<text x="233" y="95.3" transform="rotate(-90 233 95.3)">C1</text>
<text x="236.9" y="95.3" transform="rotate(-90 236.9 95.3)">C3</text>
<text x="240.7" y="95.3" transform="rotate(-90 240.7 95.3)">C4</text>
<text x="244.5" y="95.3" transform="rotate(-90 244.5 95.3)">C6</text>
<text x="248.3" y="95.2" transform="rotate(-90 248.3 95.2)">C10</text>
<text x="252.1" y="95.2" transform="rotate(-90 252.1 95.2)">C11</text>
<text x="255.9" y="95.2" transform="rotate(-90 255.9 95.2)">C12</text>
<text x="259.7" y="95.2" transform="rotate(-90 259.7 95.2)">C18</text>
<text x="263.5" y="95.2" transform="rotate(-90 263.5 95.2)">C23</text>
<text x="267.3" y="95.2" transform="rotate(-90 267.3 95.2)">C24</text>
<text x="271.1" y="95.2" transform="rotate(-90 271.1 95.2)">C25</text>
<text x="275" y="95.2" transform="rotate(-90 275 95.2)">C26</text>
<text x="278.8" y="95.2" transform="rotate(-90 278.8 95.2)">C27</text>
<text x="284.7" y="93.6">D3</text>
<text x="37.5" y="100.2" transform="rotate(-90 37.5 100.2)">33nF</text>
<text x="123.7" y="97.4">FSW</text>
<text x="137.1" y="99.9">V_OUT</text>
<text x="219.1" y="101.1" transform="rotate(-90 219.1 101.1)">?</text>
<text x="219.1" y="97.9" transform="rotate(-90 219.1 97.9)">R2</text>
<text x="37.5" y="106.6" transform="rotate(-90 37.5 106.6)">C17</text>
<text x="123.7" y="107.6">ILINIT</text>
<text x="123.7" y="102.5">MODE</text>
<text x="138.5" y="107.6">V_FB</text>
<text x="280" y="104.6" transform="rotate(-90 280 104.6)">10k R14</text>
<text x="36.1" y="110.1">GND</text>
<text x="138.1" y="112.6">VDRV</text>
<text x="219.1" y="111.9" transform="rotate(-90 219.1 111.9)">R3</text>
<text x="130.2" y="115.3" transform="rotate(-90 130.2 115.3)">AGND</text>
<text x="135.3" y="115.3" transform="rotate(-90 135.3 115.3)">PGND</text>
<text x="219.1" y="116" transform="rotate(-90 219.1 116)">10k</text>
<text x="114.9" y="125.8" transform="rotate(-90 114.9 125.8)">R5</text>
<text x="219" y="122.8">GND</text>
<text x="225.4" y="122.8">GND</text>
<text x="73" y="131.4" transform="rotate(-90 73 131.4)">R10</text>
<text x="80.6" y="130.9" transform="rotate(-90 80.6 130.9)">R4</text>
<text x="114.9" y="129.6" transform="rotate(-90 114.9 129.6)">0R</text>
<text x="148.9" y="129.2">C16</text>
<text x="158" y="129.2">4.7uf</text>
<text x="114.9" y="137.3" transform="rotate(-90 114.9 137.3)">0R</text>
<text x="114.9" y="133.5" transform="rotate(-90 114.9 133.5)">R6</text>
<text x="127.6" y="133">GND GND</text>
<text x="73" y="142.4" transform="rotate(-90 73 142.4)">GND</text>
<text x="83.2" y="141.2" transform="rotate(-90 83.2 141.2)">GND</text>
<text x="114.9" y="142.4" transform="rotate(-90 114.9 142.4)">GND</text>
<text x="153" y="138">GND</text>
<text x="63.7" y="154.6">R9</text>
<text x="104.3" y="152">R7</text>
<text x="104.5" y="154.6">43k</text>
<text x="113.2" y="152.3">D1</text>
<text x="113.4" y="154.9">D_Schottky</text>
<text x="63.9" y="157.1">100k</text>
<text x="38.7" y="172.1" transform="rotate(-90 38.7 172.1)">R11</text>
<text x="104.3" y="168.5">R8</text>
<text x="104.4" y="171.1">2k</text>
<text x="38.7" y="174.8" transform="rotate(-90 38.7 174.8)">?</text>
<text x="82.7" y="178.7">J1</text>
<text x="101.6" y="174.9">GND</text>
<text x="38.7" y="183.3" transform="rotate(-90 38.7 183.3)">10k R12</text>
<text x="62.5" y="182.5">F1</text>
<text x="83.2" y="181.2">Conn_01x04</text>
<text x="38.7" y="192.7">GND</text>
<text x="52.6" y="192.7">GND</text>
</g>
<g font-size="1.8" fill="#0000c2">
<text x="110.5" y="32.4">vias on V_{IN} and P_{GND} recommended</text>
<text x="110.5" y="34.4">vias on V_{SWH} not recommended</text>
<text x="110.5" y="38.5">Vias on pads will drain solder,</text>
<text x="110.5" y="40.5">make sure it's possible to fix it</text>
<text x="26.7" y="53.2">example application uses 4x2.2uF and 0.1uF</text>
<text x="111.8" y="49.9">C14 and Vcin are for internal regulators</text>
<text x="111.8" y="52">AGND referenced (can be on bottom layer)</text>
<text x="215.6" y="58.7" transform="rotate(-90 215.6 58.7)">snubber (dnp)</text>
<text x="156.2" y="74.1">BOOT/PHASE placed as close as possible</text>
<text x="156.2" y="76.1">0402 for inductance</text>
<text x="165.1" y="82.2">5V0 IHLP5050FDER5R6M01</text>
<text x="50.8" y="85">C15 placed between pins 26 and 23</text>
<text x="165.1" y="84.2">3V3 IHLP5050FDER3R3M01</text>
<text x="165.1" y="86.3">12V IHLP6767GZER100M01</text>
<text x="227.3" y="86.3">example application uses 6x2.2uF and 0.1uF</text>
<text x="190.5" y="93">R2 needs to be chosen by</text>
<text x="190.5" y="95.1">10k * (V_{OUT} - V_{FB}) / V_{FB}</text>
<text x="38.1" y="100.2">33nF used by datasheet give 5.3mS</text>
<text x="190.5" y="97.1">where V_{FB} is 0.8V</text>
<text x="190.5" y="101.2">3V3 - 31.6k</text>
<text x="149.9" y="104.5">V_{FB} can be routed through inner layer</text>
<text x="149.9" y="106.6">needs to be shielded from V_{SVH}</text>
<text x="190.5" y="103.3">5V0 - 53.6k</text>
<text x="190.5" y="105.3">12V0 - 140k</text>
<text x="157.5" y="122.3">C_{VDRV} close to</text>
<text x="157.5" y="124.4">pins 16 and 17</text>
<text x="35.6" y="127.8">R10 selected by</text>
<text x="35.6" y="129.9">R_{FSW} = V_{OUT} / (f_{SW} * 190 * 10^{-12})</text>
<text x="35.6" y="131.9">f_{SW} is between 200kHz and 2MHz</text>
<text x="35.6" y="136">datasheet specifies (for 300kHz)</text>
<text x="90.2" y="134.7">fit 0R to select I_{limit}</text>
<text x="90.2" y="136.8">R5: 100% limit</text>
<text x="35.6" y="138">3V3: 57.6kR</text>
<text x="35.6" y="140.1">5V0: 88.7kR</text>
<text x="35.6" y="142.1">12V0: 210.0kR</text>
<text x="90.2" y="138.8">R6: 50% limit</text>
<text x="90.2" y="140.9">none: 75% limit</text>
<text x="35.6" y="154.1">PGOOD is open drain</text>
<text x="35.6" y="156.1">pulled up by V_{DD} (5V0)</text>
<text x="107.9" y="167">R7 and R8 configure V_{IN} enable and uvlo</text>
<text x="107.9" y="169">enable high is 1.4V</text>
<text x="107.9" y="171.1">enable low is 1.2V</text>
<text x="107.9" y="175.2">enable is 55V tolerant so r7 can be 0R and R8 can be DNP</text>
</g>
<g font-size="1.8" fill="#0f0f0f">
<text x="215.6" y="44.3">SW</text>
<text x="12.3" y="55.8">VIN</text>
<text x="106.7" y="76.1">EN</text>
<text x="106.7" y="78.6">PGOOD</text>
<text x="157.2" y="88.8">SW</text>
<text x="216.1" y="88.8">VOUT</text>
<text x="108.5" y="93.9">softstart</text>
<text x="109.3" y="96.4">F_{SW}</text>
<text x="110.9" y="101.5">mode</text>
<text x="108.1" y="106.6">I_{LIMIT}</text>
<text x="207.5" y="106.6">V_{FB}</text>
<text x="154.9" y="111.7">V_{DRV}</text>
<text x="111.8" y="118">A_{VIN}</text>
<text x="84.9" y="148.5">A_{VIN}</text>
<text x="48" y="159.9">PGOOD</text>
<text x="73.7" y="159.9">EXT_{PGOOD}</text>
<text x="35.7" y="165">VOUT</text>
<text x="88.9" y="162.5">EN</text>
<text x="114.3" y="162.5">EXT_{EN}</text>
<text x="49.8" y="175.2">EXT_{PGOOD}</text>
<text x="54" y="177.7">EXT_{EN}</text>
<text x="52.9" y="180.2">EXT_{VFB}</text>
</g>
<text font-size="1.8" fill="#009600" x="125.5" y="58.3">A_{VIN}</text>
<g font-size="1.8" fill="#a90000">
<text x="131.8" y="71.2" transform="rotate(-90 131.8 71.2)">1</text>
<text x="136.9" y="71.2" transform="rotate(-90 136.9 71.2)">7</text>
<text x="120.8" y="76.2">3</text>
<text x="120.3" y="83.8">26</text>
<text x="120.8" y="78.7">2</text>
<text x="144.9" y="78.7">4</text>
<text x="144.9" y="83.8">5</text>
<text x="144.4" y="88.9">12</text>
<text x="120.3" y="94">19</text>
<text x="144.4" y="94">15</text>
<text x="120.3" y="96.5">24</text>
<text x="120.3" y="101.6">27</text>
<text x="144.4" y="99.1">20</text>
<text x="120.3" y="106.7">25</text>
<text x="144.4" y="106.7">22</text>
<text x="144.4" y="111.8">16</text>
<text x="129.3" y="118.7" transform="rotate(-90 129.3 118.7)">23</text>
<text x="134.4" y="118.2" transform="rotate(-90 134.4 118.2)">9</text>
<text x="76.3" y="175.3">1</text>
<text x="76.3" y="177.8">2</text>
<text x="76.3" y="180.3">3</text>
<text x="76.3" y="182.9">4</text>
</g>
<g font-size="1.4" fill="#0000c2">
<text x="87.7" y="125">301k: force PWM, internal LDO</text>
<text x="88.8" y="123.4">2k: power save, internal LDO</text>
<text x="96.7" y="121.8">R4 selected from</text>
<text x="83.4" y="128.2">1.02M: power save, external V_{DRV}</text>
<text x="84.6" y="126.6">499k: force PWM, external V_{DRV}</text>
</g>
<g font-size="1.1" fill="#006464">
<text x="165.4" y="88.9">1</text>
<text x="176.9" y="88.9">2</text>
<text x="165.4" y="91.4">1</text>
<text x="176.9" y="91.4">2</text>
</g>
</svg>
